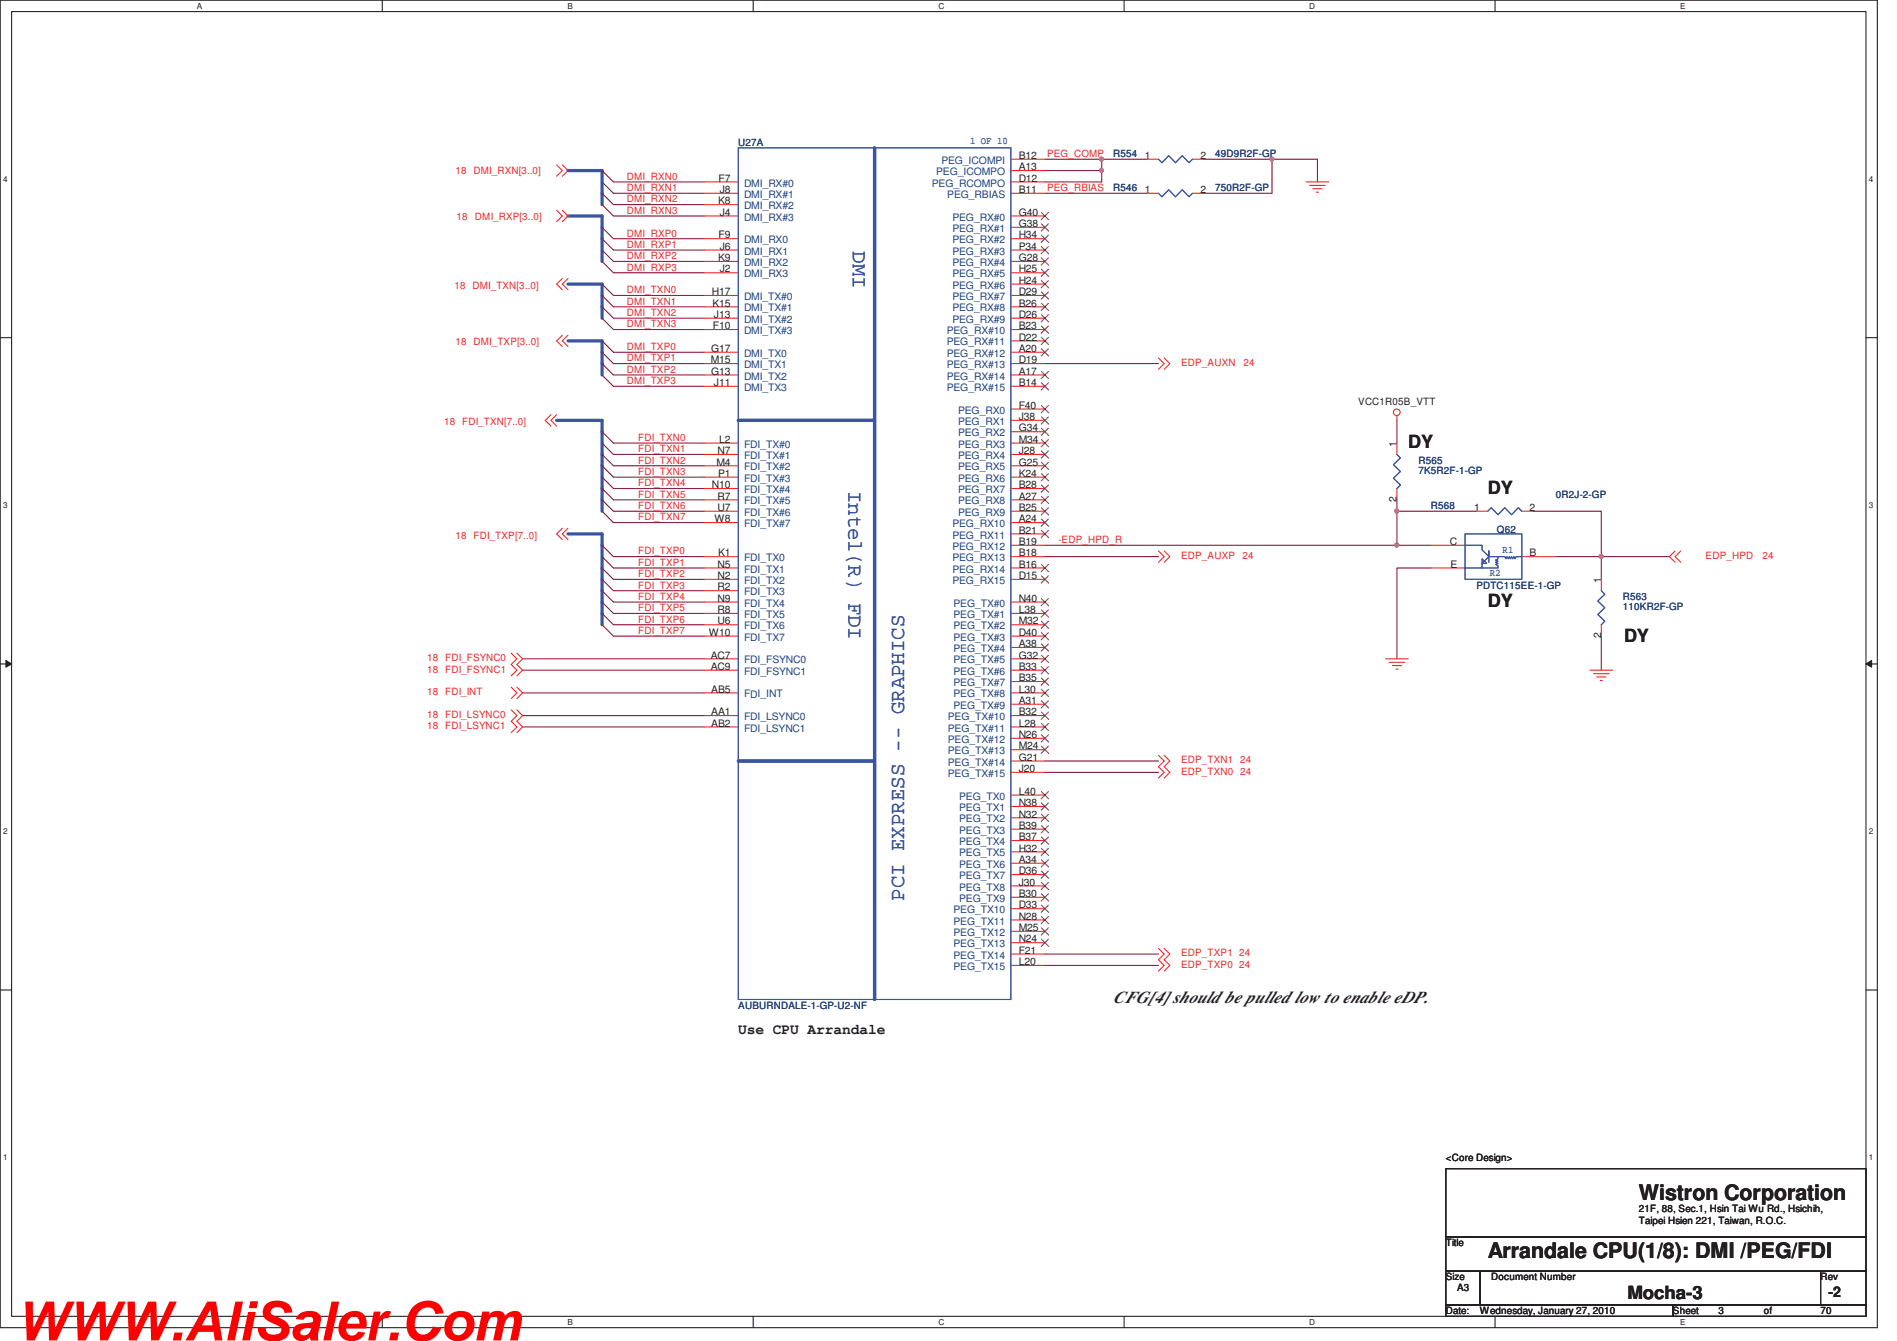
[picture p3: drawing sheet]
<svg xmlns="http://www.w3.org/2000/svg" width="297mm" height="210mm" viewBox="0 0 297 210" stroke-linecap="round" stroke-linejoin="round" font-family="sans-serif">
<path d="M0 0h294v207.9h-294zM1.8 1.8h290.4v204.3h-290.4z" fill="none" stroke="#231f20" stroke-width=".17"/>
<g fill="#fff">
<path d="M30.8 .2h.8v1.4h-.8z"/>
<path d="M30.8 206.3h.8v1.4h-.8z"/>
</g>
<path d="M59.9 0v1.8M59.9 206.1v1.8" fill="none" stroke="#231f20" stroke-width=".17"/>
<g fill="#fff">
<path d="M88.9 .2h.8v1.4h-.8z"/>
<path d="M88.9 206.3h.8v1.4h-.8z"/>
</g>
<path d="M117.9 0v1.8M117.9 206.1v1.8" fill="none" stroke="#231f20" stroke-width=".17"/>
<g fill="#fff">
<path d="M146.9 .2h.9v1.4h-.9z"/>
<path d="M146.9 206.3h.9v1.4h-.9z"/>
</g>
<path d="M176 0v1.8M176 206.1v1.8" fill="none" stroke="#231f20" stroke-width=".17"/>
<g fill="#fff">
<path d="M205 .2h.9v1.4h-.9z"/>
<path d="M205 206.3h.9v1.4h-.9z"/>
</g>
<path d="M234.1 0v1.8M234.1 206.1v1.8" fill="none" stroke="#231f20" stroke-width=".17"/>
<g fill="#fff">
<path d="M263.1 .2h.8v1.4h-.8z"/>
<path d="M263.1 206.3h.8v1.4h-.8z"/>
<path d="M.5 27.3h.7v1.4h-.7z"/>
<path d="M292.6 27.3h.7v1.4h-.7z"/>
<path d="M.5 78.4h.7v1.4h-.7z"/>
<path d="M292.6 78.4h.7v1.4h-.7z"/>
</g>
<path d="M0 52.9h1.8M292.2 52.9h1.8" fill="none" stroke="#231f20" stroke-width=".17"/>
<g fill="#fff">
<path d="M.5 129.5h.7v1.4h-.7z"/>
<path d="M292.6 129.5h.7v1.4h-.7z"/>
</g>
<path d="M0 104h1.8M292.2 104h1.8" fill="none" stroke="#231f20" stroke-width=".17"/>
<path d="M.9 103.4l.9 .6-.9 .5z" fill="#231f20"/>
<path d="M.9 103.4l.9 .6-.9 .5z" fill="none" stroke="#231f20" stroke-width=".16"/>
<path d="M292.2 104l.9-.6v1.1z" fill="#231f20"/>
<path d="M292.2 104l.9-.6v1.1z" fill="none" stroke="#231f20" stroke-width=".16"/>
<g fill="#fff">
<path d="M.5 180.5h.7v1.4h-.7z"/>
<path d="M292.6 180.5h.7v1.4h-.7z"/>
</g>
<path d="M0 155h1.8M292.2 155h1.8" fill="none" stroke="#231f20" stroke-width=".17"/>
<g fill="none" stroke="#7f1542" stroke-width=".17">
<path d="M96.1 30.3h14.2M96.1 28.5h14.2M96.1 32h14.2M96.1 33.8h14.2M96.1 37.4h14.2M96.1 39.2h14.2M163.6 24.9h8.9v3.6h-8.9M163.6 26.7h8.9M199.2 24.9v5.4h-10.7M96.1 40.9h14.2M96.1 42.7h14.2M96.1 46.3h14.2"/>
<path d="M96.1 48h14.2M96.1 49.8h14.2M96.1 51.6h14.2M96.1 55.2h14.2M96.1 56.9h14.2M96.1 58.7h14.2M96.1 60.5h14.2"/>
</g>
<path d="M88.9 26.7h5.4M94.3 30.3v1.7M88.9 44.5h5.4M88.9 53.4h5.4M94.3 48v1.8M94.3 56.9v1.8" fill="none" stroke="#3a53a4" stroke-width=".51"/>
<circle cx="172.5" cy="26.7" r=".32" fill="#b8529f"/>
<circle cx="172.5" cy="26.7" r=".32" fill="none" stroke="#b8529f" stroke-width=".17"/>
<path d="M199.2 24.9h7.1" fill="none" stroke="#7f1542" stroke-width=".17"/>
<circle cx="199.2" cy="24.9" r=".32" fill="#b8529f"/>
<circle cx="199.2" cy="24.9" r=".32" fill="none" stroke="#b8529f" stroke-width=".17"/>
<path d="M172.5 24.9h7.1" fill="none" stroke="#7f1542" stroke-width=".17"/>
<circle cx="172.5" cy="24.9" r=".32" fill="#b8529f"/>
<circle cx="172.5" cy="24.9" r=".32" fill="none" stroke="#b8529f" stroke-width=".17"/>
<g fill="none" stroke="#7f1542" stroke-width=".17">
<path d="M163.6 30.3h16M188.5 24.9h10.7M206.3 24.9v3.6M96.1 69.4h14.2M96.1 71.2h14.2M96.1 72.9h14.2M96.1 74.7h14.2M96.1 76.5h14.2M96.1 78.3h14.2M218.7 65.8v3.6M218.7 78.3v1.7M96.1 81.8h14.2"/>
<path d="M96.1 80h14.2M96.1 94.3h14.2M96.1 96.1h14.2M96.1 99.6h14.2M96.1 97.8h14.2M96.1 87.2h14.2M96.1 88.9h14.2M96.1 90.7h14.2M96.1 92.5h14.2M224.1 88.9h-5.4v14.3M243.6 87.2h7.1M81.8 103.2h28.5"/>
<path d="M81.8 104.9h28.5M81.8 108.5h28.5M81.8 112.1h28.5M81.8 113.8h28.5"/>
</g>
<path d="M87.2 65.8h7.1M94.3 78.3v1.7" fill="none" stroke="#3a53a4" stroke-width=".51"/>
<circle cx="250.7" cy="87.1" r=".32" fill="#b8529f"/>
<circle cx="250.7" cy="87.1" r=".32" fill="none" stroke="#b8529f" stroke-width=".17"/>
<path d="M163.6 87.2h17.8M218.7 85.4h5.4M250.7 99.6v5.3M261.4 87.2h-10.7v3.5" fill="none" stroke="#7f1542" stroke-width=".17"/>
<path d="M88.9 33.8h5.4v7.1M94.3 26.7v3.6M94.3 44.5v3.5M94.3 53.4v3.5M94.3 65.8v12.5M88.9 83.6h5.4v14.2" fill="none" stroke="#3a53a4" stroke-width=".51"/>
<circle cx="218.7" cy="85.4" r=".32" fill="#b8529f"/>
<circle cx="218.7" cy="85.4" r=".32" fill="none" stroke="#b8529f" stroke-width=".17"/>
<path d="M163.6 85.4h55.1M218.7 80h12.5" fill="none" stroke="#7f1542" stroke-width=".17"/>
<circle cx="218.7" cy="80" r=".32" fill="#b8529f"/>
<circle cx="218.7" cy="80" r=".32" fill="none" stroke="#b8529f" stroke-width=".17"/>
<g fill="none" stroke="#7f1542" stroke-width=".17">
<path d="M94.3 26.7l1.8 1.8M94.3 28.5l1.8 1.8M94.3 30.3l1.8 1.7M94.3 32l1.8 1.8M94.3 35.6l1.8 1.8M94.3 37.4l1.8 1.8M94.3 39.2l1.8 1.7M94.3 40.9l1.8 1.8M94.3 44.5l1.8 1.8M94.3 46.3l1.8 1.7M94.3 48l1.8 1.8M94.3 49.8l1.8 1.8"/>
<path d="M94.3 53.4l1.8 1.8M94.3 55.2l1.8 1.7M94.3 56.9l1.8 1.8M94.3 58.7l1.8 1.8M163.6 56.9h17.8M94.3 67.6l1.8 1.8M94.3 69.4l1.8 1.8M94.3 71.2l1.8 1.7M94.3 72.9l1.8 1.8M94.3 74.7l1.8 1.8M94.3 76.5l1.8 1.8M94.3 78.3l1.8 1.7"/>
<path d="M94.3 80l1.8 1.8M94.3 85.4l1.8 1.8M94.3 87.2l1.8 1.7M94.3 88.9l1.8 1.8M94.3 90.7l1.8 1.8M94.3 92.5l1.8 1.8M94.3 94.3l1.8 1.8M94.3 96.1l1.8 1.7M94.3 97.8l1.8 1.8M218.7 80v5.4M240.1 80h10.6v7.2M163.6 119.2h17.8"/>
<path d="M163.6 120.9h17.8M163.6 149.4h17.8M163.6 151.2h17.8"/>
</g>
<g fill="none" stroke="#ec2426" stroke-width=".17">
<path d="M87.2 25.8l.8 .9-.8 .9M87.2 32.9l.8 .9-.8 .9M88 25.8l.9 .9-.9 .9M88 32.9l.9 .9-.9 .9M110.3 28.5h5.3M110.3 30.3h5.3M110.3 32h5.3M110.3 33.8h5.3M110.3 37.4h5.3M110.3 39.2h5.3M158.3 28.5h5.3M158.3 30.3h5.3"/>
<path d="M158.3 33.8h5.3M158.3 37.4h5.3M158.3 39.2h5.3M158.3 24.9h5.3M158.3 26.7h5.3M158.3 35.6h5.3M179.6 30.3h1.8M179.6 24.9h1.8M186.7 30.3h1.8M186.7 24.9h1.8M204.5 28.5h3.6M205.1 29h2.4"/>
<path d="M205.6 29.5h1.4M206.1 30.1h.4M88 43.6l-.8 .9 .8 .9M88 52.5l-.8 .9 .8 .9M88.9 43.6l-.9 .9 .9 .9M88.9 52.5l-.9 .9 .9 .9M110.3 40.9h5.3M110.3 42.7h5.3M110.3 46.3h5.3M110.3 48h5.3M110.3 49.8h5.3M110.3 51.6h5.3"/>
<path d="M110.3 55.2h5.3M110.3 56.9h5.3M110.3 58.7h5.3M158.3 40.9h5.3M158.3 42.7h5.3M158.3 46.3h5.3M158.3 48h5.3M158.3 49.8h5.3M158.3 51.6h5.3M158.3 55.2h5.3M158.3 56.9h5.3M158.3 58.7h5.3"/>
<path d="M158.3 44.5h5.3M158.3 53.4h5.3M181.4 56l.9 .9-.9 .9M182.3 56l.9 .9-.9 .9M86.3 64.9l-.9 .9 .9 .9M87.2 64.9l-.9 .9 .9 .9M110.3 60.5h5.3M110.3 69.4h5.3M110.3 71.2h5.3M110.3 72.9h5.3M110.3 74.7h5.3M110.3 76.5h5.3"/>
<path d="M110.3 78.3h5.3M158.3 60.5h5.3M158.3 64h5.3M158.3 65.8h5.3M158.3 67.6h5.3M158.3 69.4h5.3M158.3 71.2h5.3M158.3 72.9h5.3M158.3 74.7h5.3M158.3 76.5h5.3M158.3 78.3h5.3M218.7 65.1v.7"/>
<path d="M218.7 69.4v1.8M218.7 76.5v1.8M88 82.7l-.8 .9 .8 .9M88.9 82.7l-.9 .9 .9 .9M110.3 88.9h5.3M110.3 87.2h5.3M110.3 80h5.3M110.3 81.8h5.3M110.3 90.7h5.3M110.3 94.3h5.3M110.3 96.1h5.3M110.3 97.8h5.3"/>
<path d="M110.3 99.6h5.3M110.3 92.5h5.3M158.3 88.9h5.3M158.3 87.2h5.3M158.3 85.4h5.3M158.3 80h5.3M158.3 81.8h5.3M158.3 83.6h5.3M158.3 90.7h5.3M158.3 94.3h5.3M158.3 96.1h5.3M158.3 97.8h5.3"/>
<path d="M158.3 99.6h5.3M181.4 86.3l.9 .9-.9 .8M182.3 86.3l.9 .9-.9 .8M224.1 88.9h5.3M224.1 85.4h5.3M231.2 80h1.8M238.3 87.2h5.3M238.3 80h1.8M250.7 90.7v1.8M250.7 97.8v1.8M262.3 86.3l-.9 .9 .9 .8M263.2 86.3l-.9 .9 .9 .8"/>
<path d="M80 102.3l.9 .9-.9 .9 .9 .8-.9 .9M80 107.6l.9 .9-.9 .9M80 111.2l.9 .9-.9 .8 .9 .9-.9 .9M80.9 102.3l.9 .9-.9 .9 .9 .8-.9 .9M80.9 107.6l.9 .9-.9 .9M80.9 111.2l.9 .9-.9 .8 .9 .9-.9 .9M110.3 103.2h5.3M110.3 104.9h5.3M110.3 108.5h5.3M110.3 112.1h5.3M110.3 113.8h5.3M158.3 103.2h5.3"/>
<path d="M158.3 104.9h5.3M158.3 101.4h5.3M158.3 106.7h5.3M158.3 108.5h5.3M158.3 110.3h5.3M158.3 112.1h5.3M158.3 113.8h5.3M158.3 115.6h5.3M158.3 117.4h5.3M158.3 119.2h5.3M181.4 118.3l.9 .9-.9 .9 .9 .8-.9 .9M182.3 118.3l.9 .9-.9 .9 .9 .8-.9 .9"/>
<path d="M217 103.2h3.5M217.5 103.7h2.5M218 104.2h1.5M218.6 104.8h.3M249 104.9h3.5M249.5 105.5h2.5M250 106h1.5M250.6 106.5h.3M158.3 120.9h5.3M158.3 124.5h5.3M158.3 126.3h5.3M158.3 128.1h5.3"/>
<path d="M158.3 129.8h5.3M158.3 131.6h5.3M158.3 133.4h5.3M158.3 135.2h5.3M158.3 136.9h5.3M158.3 138.7h5.3M158.3 140.5h5.3M158.3 142.3h5.3M158.3 144.1h5.3M158.3 145.8h5.3M158.3 147.6h5.3M158.3 149.4h5.3"/>
<path d="M158.3 151.2h5.3M181.4 148.5l.9 .9-.9 .9 .9 .9-.9 .9M182.3 148.5l.9 .9-.9 .9 .9 .9-.9 .9"/>
<circle cx="218.7" cy="64.6" r=".52"/>
</g>
<path d="M226.4 183h65.8v10.7h-65.8zM226.4 193.7h65.8v5.3h-65.8zM226.4 199h5.3v5.3h-5.3zM231.7 199h53.4v5.3h-53.4zM285.1 199h7.1v5.3h-7.1zM226.4 204.3h35.6v1.8h-35.6zM262 204.3h30.2v1.8h-30.2z" fill="none" stroke="#231f20" stroke-width=".17"/>
<path d="M115.6 23.2h42.7v133.3h-42.7zM181.4 30.3l.5 .5 1.1-1.1 1.1 1.1 1-1.1 1.1 1.1 .5-.5M181.4 24.9l.5 .6 1.1-1.1 1.1 1.1 1-1.1 1.1 1.1 .5-.6M218.7 71.2l.6 .5-1.1 1.1 1.1 1-1.1 1.1 1.1 1-.6 .6M229.4 85.4h2.7v.7l1 1.1-1 1v.7h-2.7M229.4 83.6h8.9v7.1h-8.9zM232.1 87.5l.7 .7h-.7zM233 80l.5-.5 1.1 1.1 1-1.1 1.1 1.1 1-1.1 .6 .5M234.6 87.2v.3l-.4 .2 .4 .2-.4 .1 .4 .2-.4 .2 .4 .2v.3h-2.5M238.3 87.2h-.9l-.2 .3-.1-.3-.2 .3-.2-.3-.2 .3-.2-.3-.1 .3-.2-.3-.2 .3-.2-.3h-2.5v-.9v1.7M250.7 92.5l.6 .5-1.1 1.1 1.1 1.1-1.1 1 1.1 1.1-.6 .5" fill="none" stroke="#3a53a4" stroke-width=".17"/>
<g fill="none" stroke="#7f431c" stroke-width=".16">
<path d="M163.1 33.3l1.1 1.1M163.1 35l1.1 1.2M163.1 36.8l1.1 1.2M163.1 38.6l1.1 1.1M164.2 33.3l-1.2 1.1M164.2 35l-1.2 1.2M164.2 36.8l-1.2 1.2M164.2 38.6l-1.2 1.1M163.1 40.4l1.1 1.1M163.1 42.2l1.1 1.1M163.1 43.9l1.1 1.2M163.1 45.7l1.1 1.2"/>
<path d="M163.1 47.5l1.1 1.1M163.1 49.3l1.1 1.1M163.1 51.1l1.1 1.1M163.1 52.8l1.1 1.2M163.1 54.6l1.1 1.1M163.1 58.2l1.1 1.1M163.1 59.9l1.1 1.2M164.2 40.4l-1.2 1.1M164.2 42.2l-1.2 1.1M164.2 43.9l-1.2 1.2M164.2 45.7l-1.2 1.2M164.2 47.5l-1.2 1.1"/>
<path d="M164.2 49.3l-1.2 1.1M164.2 51.1l-1.2 1.1M164.2 52.8l-1.2 1.2M164.2 54.6l-1.2 1.1M164.2 58.2l-1.2 1.1M164.2 59.9l-1.2 1.2M163.1 63.5l1.1 1.1M163.1 65.3l1.1 1.1M163.1 67.1l1.1 1.1M163.1 68.8l1.1 1.2M163.1 70.6l1.1 1.2M163.1 72.4l1.1 1.1"/>
<path d="M163.1 74.2l1.1 1.1M163.1 75.9l1.1 1.2M163.1 77.7l1.1 1.2M163.1 79.5l1.1 1.1M164.2 63.5l-1.2 1.1M164.2 65.3l-1.2 1.1M164.2 67.1l-1.2 1.1M164.2 68.8l-1.2 1.2M164.2 70.6l-1.2 1.2M164.2 72.4l-1.2 1.1M164.2 74.2l-1.2 1.1M164.2 75.9l-1.2 1.2"/>
<path d="M164.2 77.7l-1.2 1.2M164.2 79.5l-1.2 1.1M163.1 81.3l1.1 1.1M163.1 83.1l1.1 1.1M163.1 88.4l1.1 1.1M163.1 90.2l1.1 1.1M163.1 93.7l1.1 1.2M163.1 95.5l1.1 1.1M163.1 97.3l1.1 1.1M163.1 99.1l1.1 1.1M164.2 81.3l-1.2 1.1M164.2 83.1l-1.2 1.1"/>
<path d="M164.2 88.4l-1.2 1.1M164.2 90.2l-1.2 1.1M164.2 93.7l-1.2 1.2M164.2 95.5l-1.2 1.1M164.2 97.3l-1.2 1.1M164.2 99.1l-1.2 1.1M163.1 100.8l1.1 1.2M163.1 102.6l1.1 1.2M163.1 104.4l1.1 1.1M163.1 106.2l1.1 1.1M163.1 107.9l1.1 1.2M163.1 109.7l1.1 1.2"/>
<path d="M163.1 111.5l1.1 1.1M163.1 113.3l1.1 1.1M163.1 115.1l1.1 1.1M163.1 116.8l1.1 1.2M164.2 100.8l-1.2 1.2M164.2 102.6l-1.2 1.2M164.2 104.4l-1.2 1.1M164.2 106.2l-1.2 1.1M164.2 107.9l-1.2 1.2M164.2 109.7l-1.2 1.2M164.2 111.5l-1.2 1.1M164.2 113.3l-1.2 1.1"/>
<path d="M164.2 115.1l-1.2 1.1M164.2 116.8l-1.2 1.2M163.1 123.9l1.1 1.2M163.1 125.7l1.1 1.2M163.1 127.5l1.1 1.1M163.1 129.3l1.1 1.1M163.1 131.1l1.1 1.1M163.1 132.8l1.1 1.2M163.1 134.6l1.1 1.2M163.1 136.4l1.1 1.1M163.1 138.2l1.1 1.1M163.1 140l1.1 1.1"/>
<path d="M164.2 123.9l-1.2 1.2M164.2 125.7l-1.2 1.2M164.2 127.5l-1.2 1.1M164.2 129.3l-1.2 1.1M164.2 131.1l-1.2 1.1M164.2 132.8l-1.2 1.2M164.2 134.6l-1.2 1.2M164.2 136.4l-1.2 1.1M164.2 138.2l-1.2 1.1M164.2 140l-1.2 1.1M163.1 141.7l1.1 1.2M163.1 143.5l1.1 1.1"/>
<path d="M163.1 145.3l1.1 1.1M163.1 147.1l1.1 1.1M164.2 141.7l-1.2 1.2M164.2 143.5l-1.2 1.1M164.2 145.3l-1.2 1.1M164.2 147.1l-1.2 1.1"/>
</g>
<path d="M136.9 23.2v133.3M115.6 65.8h21.3M115.6 119.2h21.3" fill="none" stroke="#3a53a4" stroke-width=".51"/>
<circle cx="172.5" cy="26.7" r=".32" fill="#b8529f"/>
<circle cx="172.5" cy="26.7" r=".32" fill="none" stroke="#b8529f" stroke-width=".17"/>
<circle cx="199.2" cy="24.9" r=".32" fill="#b8529f"/>
<circle cx="199.2" cy="24.9" r=".32" fill="none" stroke="#b8529f" stroke-width=".17"/>
<circle cx="172.5" cy="24.9" r=".32" fill="#b8529f"/>
<circle cx="172.5" cy="24.9" r=".32" fill="none" stroke="#b8529f" stroke-width=".17"/>
<circle cx="250.7" cy="87.1" r=".32" fill="#b8529f"/>
<circle cx="250.7" cy="87.1" r=".32" fill="none" stroke="#b8529f" stroke-width=".17"/>
<circle cx="218.7" cy="85.4" r=".32" fill="#b8529f"/>
<circle cx="218.7" cy="85.4" r=".32" fill="none" stroke="#b8529f" stroke-width=".17"/>
<circle cx="218.7" cy="80" r=".32" fill="#b8529f"/>
<circle cx="218.7" cy="80" r=".32" fill="none" stroke="#b8529f" stroke-width=".17"/>
<text font-size="8.5" fill="#f00" x="2.5" y="209.9">WWW.AliSaler.Com</text>
<g font-size="3.3" fill="#3a53a4">
<text x="133.6" y="39.3" transform="rotate(90 133.6 39.3)">DMI</text>
<text x="132.9" y="76.8" transform="rotate(90 132.9 76.8)">Intel(R) FDI</text>
<text x="141.6" y="141.1" transform="rotate(-90 141.6 141.1)">PCI EXPRESS -- GRAPHICS</text>
</g>
<g font-size="3.3" fill="#231f20">
<text x="256.6" y="187.9">Wistron Corporation</text>
<text x="233" y="197">Arrandale CPU(1/8): DMI /PEG/FDI</text>
</g>
<g font-size="2.8" fill="#231f20">
<text x="220.5" y="70.2">DY</text>
<text x="233" y="77.3">DY</text>
<text x="233" y="95.1">DY</text>
<text x="254.3" y="100.5">DY</text>
<text x="174.3" y="157.1">CFG[4] should be pulled low to enable eDP.</text>
<text x="254.8" y="203.4">Mocha-3</text>
</g>
<g font-size="2.3" fill="#231f20">
<text x="115.6" y="161.9">Use CPU Arrandale</text>
<text x="286.3" y="203.1">-2</text>
</g>
<g font-size="1.6" fill="#2d2d72">
<text x="115.6" y="22.8">U27A</text>
<text x="174.3" y="29.9">R546</text>
<text x="174.3" y="24.6">R554</text>
<text x="190.3" y="29.9">750R2F-GP</text>
<text x="190.3" y="24.6">49D9R2F-GP</text>
<text x="222.1" y="72.6">R565</text>
<text x="222.1" y="74.2">7K5R2F-1-GP</text>
<text x="243.6" y="77.9">0R2J-2-GP</text>
<text x="224.1" y="79.7">R568</text>
<text x="234.4" y="83.4">Q62</text>
<text x="231.2" y="92.2">PDTC115EE-1-GP</text>
<text x="254.1" y="93.9">R563</text>
<text x="254.1" y="95.5">110KR2F-GP</text>
<text x="115.6" y="157.9">AUBURNDALE-1-GP-U2-NF</text>
</g>
<g font-size="1.6" fill="#3a53a4">
<text x="151.9" y="22.6">1 OF 10</text>
<text x="235.3" y="86.6">R1</text>
<text x="233.3" y="90.2">R2</text>
</g>
<g font-size="1.6" fill="#ec2426">
<text x="71.3" y="27.3">18 DMI_RXN[3..0]</text>
<text x="98.2" y="28.1">DMI_RXN0</text>
<text x="98.2" y="29.9">DMI_RXN1</text>
<text x="164" y="24.6">PEG_COMP</text>
<text x="164" y="29.9">PEG_RBIAS</text>
<text x="71.5" y="34.4">18</text>
<text x="74.4" y="34.4">DMI_RXP[3..0]</text>
<text x="98.2" y="31.7">DMI_RXN2</text>
<text x="98.2" y="33.5">DMI_RXN3</text>
<text x="98.2" y="37">DMI_RXP0</text>
<text x="98.2" y="38.8">DMI_RXP1</text>
<text x="98.2" y="40.6">DMI_RXP2</text>
<text x="71.2" y="45.2">18 DMI_TXN[3..0]</text>
<text x="98.2" y="42.4">DMI_RXP3</text>
<text x="98.2" y="45.9">DMI_TXN0</text>
<text x="98.2" y="47.7">DMI_TXN1</text>
<text x="98.2" y="49.5">DMI_TXN2</text>
<text x="98.2" y="51.3">DMI_TXN3</text>
<text x="71.3" y="54.1">18 DMI_TXP[3..0]</text>
<text x="98.2" y="54.8">DMI_TXP0</text>
<text x="98.2" y="56.6">DMI_TXP1</text>
<text x="98.2" y="58.4">DMI_TXP2</text>
<text x="185" y="57.3">EDP_AUXN</text>
<text x="194.7" y="57.3">24</text>
<text x="98.2" y="60.2">DMI_TXP3</text>
<text x="69.6" y="66.5">18 FDI_TXN[7..0]</text>
<text x="99.9" y="69">FDI_TXN0</text>
<text x="99.9" y="70.8">FDI_TXN1</text>
<text x="99.9" y="72.6">FDI_TXN2</text>
<text x="99.9" y="74.4">FDI_TXN3</text>
<text x="99.9" y="76.2">FDI_TXN4</text>
<text x="99.9" y="77.9">FDI_TXN5</text>
<text x="99.9" y="81.5">FDI_TXN7</text>
<text x="99.9" y="79.7">FDI_TXN6</text>
<text x="71.3" y="84.3">18 FDI_TXP[7..0]</text>
<text x="99.9" y="86.8">FDI_TXP0</text>
<text x="99.9" y="88.6">FDI_TXP1</text>
<text x="165.7" y="85">-EDP_HPD_R</text>
<text x="185" y="87.5">EDP_AUXP</text>
<text x="194.6" y="87.5">24</text>
<text x="267.1" y="87.5">EDP_HPD</text>
<text x="276" y="87.5">24</text>
<text x="99.9" y="93.9">FDI_TXP4</text>
<text x="99.9" y="95.7">FDI_TXP5</text>
<text x="99.9" y="90.4">FDI_TXP2</text>
<text x="99.9" y="92.2">FDI_TXP3</text>
<text x="99.9" y="99.3">FDI_TXP7</text>
<text x="99.9" y="97.5">FDI_TXP6</text>
<text x="66.9" y="103.5">18 FDI_FSYNC0</text>
<text x="66.9" y="105.3">18 FDI_FSYNC1</text>
<text x="66.9" y="108.9">18 FDI_INT</text>
<text x="66.9" y="112.4">18 FDI_LSYNC0</text>
<text x="66.9" y="114.2">18 FDI_LSYNC1</text>
<text x="185" y="119.5">EDP_TXN1</text>
<text x="194.2" y="119.5">24</text>
<text x="185" y="121.3">EDP_TXN0</text>
<text x="194.2" y="121.3">24</text>
<text x="185" y="149.8">EDP_TXP1</text>
<text x="194" y="149.8">24</text>
<text x="185" y="151.5">EDP_TXP0</text>
<text x="194" y="151.5">24</text>
</g>
<g font-size="1.6" fill="#231f20">
<text x="112.5" y="28.4">F7</text>
<text x="159.5" y="24.9">B12</text>
<text x="159.5" y="28.4">D12</text>
<text x="159.5" y="26.7">A13</text>
<text x="179.3" y="24.9">1</text>
<text x="188" y="24.9">2</text>
<text x="112.4" y="32">K8</text>
<text x="112.7" y="30.2">J8</text>
<text x="112.7" y="33.8">J4</text>
<text x="159.5" y="33.8">G40</text>
<text x="159.5" y="35.6">G38</text>
<text x="159.5" y="30.2">B11</text>
<text x="179.3" y="30.2">1</text>
<text x="188" y="30.2">2</text>
<text x="112.4" y="40.9">K9</text>
<text x="112.5" y="37.3">F9</text>
<text x="112.7" y="39.1">J6</text>
<text x="159.5" y="37.3">H34</text>
<text x="159.5" y="39.1">P34</text>
<text x="159.5" y="40.9">G28</text>
<text x="111.5" y="46.2">H17</text>
<text x="112.7" y="42.7">J2</text>
<text x="159.5" y="42.7">H25</text>
<text x="159.5" y="44.4">H24</text>
<text x="159.5" y="46.2">D29</text>
<text x="111.5" y="48">K15</text>
<text x="111.6" y="51.6">F10</text>
<text x="111.8" y="49.8">J13</text>
<text x="159.5" y="48">B26</text>
<text x="159.5" y="49.8">D26</text>
<text x="159.5" y="51.6">B23</text>
<text x="159.5" y="53.3">D22</text>
<text x="111.3" y="56.9">M15</text>
<text x="111.3" y="55.1">G17</text>
<text x="111.3" y="58.7">G13</text>
<text x="159.5" y="55.1">A20</text>
<text x="159.5" y="56.9">D19</text>
<text x="159.5" y="58.7">A17</text>
<text x="111.8" y="60.4">J11</text>
<text x="159.5" y="64">F40</text>
<text x="159.5" y="65.8">J38</text>
<text x="159.5" y="60.4">B14</text>
<text x="212.7" y="63.4">VCC1R05B_VTT</text>
<text x="112.3" y="71.1">N7</text>
<text x="112.6" y="69.3">L2</text>
<text x="159.5" y="67.6">G34</text>
<text x="159.5" y="69.3">M34</text>
<text x="159.5" y="71.1">J28</text>
<text x="218.7" y="69.9" transform="rotate(-90 218.7 69.9)">1</text>
<text x="111.5" y="76.5">N10</text>
<text x="112.2" y="72.9">M4</text>
<text x="112.4" y="74.7">P1</text>
<text x="159.5" y="72.9">G25</text>
<text x="159.5" y="74.7">K24</text>
<text x="159.5" y="76.5">B28</text>
<text x="111.9" y="81.8">W8</text>
<text x="112.3" y="78.2">R7</text>
<text x="112.3" y="80">U7</text>
<text x="159.5" y="78.2">A27</text>
<text x="159.5" y="80">B25</text>
<text x="159.5" y="81.8">A24</text>
<text x="159.5" y="83.6">B21</text>
<text x="218.7" y="78.6" transform="rotate(-90 218.7 78.6)">2</text>
<text x="230.8" y="80">1</text>
<text x="239.5" y="80">2</text>
<text x="112.3" y="88.9">N5</text>
<text x="112.4" y="87.1">K1</text>
<text x="159.5" y="85.3">B19</text>
<text x="159.5" y="87.1">B18</text>
<text x="159.5" y="88.9">B16</text>
<text x="227" y="85.3">C</text>
<text x="227.1" y="88.9">E</text>
<text x="239.5" y="87.1">B</text>
<text x="112.3" y="90.7">N2</text>
<text x="112.3" y="92.5">R2</text>
<text x="112.3" y="94.2">N9</text>
<text x="159.5" y="90.7">D15</text>
<text x="159.5" y="94.2">N40</text>
<text x="250.7" y="91.3" transform="rotate(-90 250.7 91.3)">1</text>
<text x="111" y="99.6">W10</text>
<text x="112.3" y="96">R8</text>
<text x="112.3" y="97.8">U6</text>
<text x="159.5" y="96">L38</text>
<text x="159.5" y="97.8">M32</text>
<text x="159.5" y="99.6">D40</text>
<text x="159.5" y="101.3">A38</text>
<text x="250.7" y="99.9" transform="rotate(-90 250.7 99.9)">2</text>
<text x="111.3" y="103.1">AC7</text>
<text x="111.3" y="104.9">AC9</text>
<text x="159.5" y="103.1">G32</text>
<text x="159.5" y="104.9">B33</text>
<text x="159.5" y="106.7">B35</text>
<text x="111.4" y="108.5">AB5</text>
<text x="111.4" y="112">AA1</text>
<text x="111.4" y="113.8">AB2</text>
<text x="159.5" y="112">B32</text>
<text x="159.5" y="113.8">L28</text>
<text x="159.5" y="108.5">L30</text>
<text x="159.5" y="110.2">A31</text>
<text x="159.5" y="115.6">N26</text>
<text x="159.5" y="117.3">M24</text>
<text x="159.5" y="119.1">G21</text>
<text x="159.5" y="120.9">J20</text>
<text x="159.5" y="124.5">L40</text>
<text x="159.5" y="126.2">N38</text>
<text x="159.5" y="128">N32</text>
<text x="159.5" y="129.8">B39</text>
<text x="159.5" y="131.6">B37</text>
<text x="159.5" y="133.3">H32</text>
<text x="159.5" y="135.1">A34</text>
<text x="159.5" y="136.9">D36</text>
<text x="159.5" y="138.7">J30</text>
<text x="159.5" y="140.5">B30</text>
<text x="159.5" y="142.2">D33</text>
<text x="159.5" y="144">N28</text>
<text x="159.5" y="145.8">M25</text>
<text x="159.5" y="147.6">N24</text>
<text x="159.5" y="149.3">F21</text>
<text x="159.5" y="151.1">L20</text>
<text x="226.4" y="181.8">&lt;Core Design&gt;</text>
<text x="256.6" y="189.8">21F, 88, Sec.1, Hsin Tai Wu Rd., Hsichih,</text>
<text x="256.6" y="191.6">Taipei Hsien 221, Taiwan, R.O.C.</text>
<text x="226.4" y="195.1">Title</text>
<text x="226.4" y="200.4">Size</text>
<text x="228.2" y="202.2">A3</text>
<text x="233.5" y="200.4">Document Number</text>
<text x="285.1" y="200.4">Rev</text>
<text x="226.4" y="205.8">Date:</text>
<text x="231.7" y="205.8">Wednesday, January 27, 2010</text>
<text x="262" y="205.8">Sheet</text>
<text x="269.1" y="205.8">3</text>
<text x="276.2" y="205.8">of</text>
<text x="285.1" y="205.8">70</text>
</g>
<g font-size="1.6" fill="#1d437e">
<text x="116.5" y="29.2">DMI_RX#0</text>
<text x="145.9" y="29.2">PEG_RCOMPO</text>
<text x="146.6" y="27.4">PEG_ICOMPO</text>
<text x="147.4" y="25.7">PEG_ICOMPI</text>
<text x="116.5" y="31">DMI_RX#1</text>
<text x="116.5" y="32.8">DMI_RX#2</text>
<text x="116.5" y="34.5">DMI_RX#3</text>
<text x="148.3" y="31">PEG_RBIAS</text>
<text x="149.1" y="34.5">PEG_RX#0</text>
<text x="116.5" y="38.1">DMI_RX0</text>
<text x="116.5" y="39.9">DMI_RX1</text>
<text x="116.5" y="41.7">DMI_RX2</text>
<text x="149.1" y="36.3">PEG_RX#1</text>
<text x="149.1" y="38.1">PEG_RX#2</text>
<text x="149.1" y="39.9">PEG_RX#3</text>
<text x="149.1" y="41.7">PEG_RX#4</text>
<text x="116.5" y="43.4">DMI_RX3</text>
<text x="116.5" y="47">DMI_TX#0</text>
<text x="149.1" y="43.4">PEG_RX#5</text>
<text x="149.1" y="45.2">PEG_RX#6</text>
<text x="149.1" y="47">PEG_RX#7</text>
<text x="116.5" y="48.8">DMI_TX#1</text>
<text x="116.5" y="50.5">DMI_TX#2</text>
<text x="116.5" y="52.3">DMI_TX#3</text>
<text x="148.2" y="52.3">PEG_RX#10</text>
<text x="149.1" y="48.8">PEG_RX#8</text>
<text x="149.1" y="50.5">PEG_RX#9</text>
<text x="116.5" y="55.9">DMI_TX0</text>
<text x="116.5" y="57.7">DMI_TX1</text>
<text x="116.5" y="59.4">DMI_TX2</text>
<text x="148.2" y="54.1">PEG_RX#11</text>
<text x="148.2" y="55.9">PEG_RX#12</text>
<text x="148.2" y="57.7">PEG_RX#13</text>
<text x="148.2" y="59.4">PEG_RX#14</text>
<text x="116.5" y="61.2">DMI_TX3</text>
<text x="148.2" y="61.2">PEG_RX#15</text>
<text x="150" y="64.8">PEG_RX0</text>
<text x="116.5" y="70.1">FDI_TX#0</text>
<text x="116.5" y="71.9">FDI_TX#1</text>
<text x="150" y="66.5">PEG_RX1</text>
<text x="150" y="68.3">PEG_RX2</text>
<text x="150" y="70.1">PEG_RX3</text>
<text x="150" y="71.9">PEG_RX4</text>
<text x="116.5" y="73.7">FDI_TX#2</text>
<text x="116.5" y="75.4">FDI_TX#3</text>
<text x="116.5" y="77.2">FDI_TX#4</text>
<text x="150" y="73.7">PEG_RX5</text>
<text x="150" y="75.4">PEG_RX6</text>
<text x="150" y="77.2">PEG_RX7</text>
<text x="116.5" y="79">FDI_TX#5</text>
<text x="116.5" y="80.8">FDI_TX#6</text>
<text x="116.5" y="82.5">FDI_TX#7</text>
<text x="149.1" y="82.5">PEG_RX10</text>
<text x="150" y="79">PEG_RX8</text>
<text x="150" y="80.8">PEG_RX9</text>
<text x="116.5" y="87.9">FDI_TX0</text>
<text x="116.5" y="89.7">FDI_TX1</text>
<text x="149.1" y="84.3">PEG_RX11</text>
<text x="149.1" y="86.1">PEG_RX12</text>
<text x="149.1" y="87.9">PEG_RX13</text>
<text x="149.1" y="89.7">PEG_RX14</text>
<text x="116.5" y="91.4">FDI_TX2</text>
<text x="116.5" y="93.2">FDI_TX3</text>
<text x="116.5" y="95">FDI_TX4</text>
<text x="149.1" y="91.4">PEG_RX15</text>
<text x="149.3" y="95">PEG_TX#0</text>
<text x="116.5" y="96.8">FDI_TX5</text>
<text x="116.5" y="98.5">FDI_TX6</text>
<text x="116.5" y="100.3">FDI_TX7</text>
<text x="149.3" y="96.8">PEG_TX#1</text>
<text x="149.3" y="98.5">PEG_TX#2</text>
<text x="149.3" y="100.3">PEG_TX#3</text>
<text x="116.5" y="103.9">FDI_FSYNC0</text>
<text x="116.5" y="105.7">FDI_FSYNC1</text>
<text x="149.3" y="102.1">PEG_TX#4</text>
<text x="149.3" y="103.9">PEG_TX#5</text>
<text x="149.3" y="105.7">PEG_TX#6</text>
<text x="149.3" y="107.4">PEG_TX#7</text>
<text x="116.5" y="109.2">FDI_INT</text>
<text x="116.5" y="112.8">FDI_LSYNC0</text>
<text x="148.4" y="112.8">PEG_TX#10</text>
<text x="149.3" y="109.2">PEG_TX#8</text>
<text x="149.3" y="111">PEG_TX#9</text>
<text x="116.5" y="114.6">FDI_LSYNC1</text>
<text x="148.4" y="114.6">PEG_TX#11</text>
<text x="148.4" y="116.3">PEG_TX#12</text>
<text x="148.4" y="118.1">PEG_TX#13</text>
<text x="148.4" y="119.9">PEG_TX#14</text>
<text x="148.4" y="121.7">PEG_TX#15</text>
<text x="150.2" y="125.2">PEG_TX0</text>
<text x="150.2" y="127">PEG_TX1</text>
<text x="150.2" y="128.8">PEG_TX2</text>
<text x="150.2" y="130.6">PEG_TX3</text>
<text x="150.2" y="132.3">PEG_TX4</text>
<text x="150.2" y="134.1">PEG_TX5</text>
<text x="150.2" y="135.9">PEG_TX6</text>
<text x="150.2" y="137.7">PEG_TX7</text>
<text x="149.3" y="143">PEG_TX10</text>
<text x="150.2" y="139.4">PEG_TX8</text>
<text x="150.2" y="141.2">PEG_TX9</text>
<text x="149.3" y="144.8">PEG_TX11</text>
<text x="149.3" y="146.6">PEG_TX12</text>
<text x="149.3" y="148.3">PEG_TX13</text>
<text x="149.3" y="150.1">PEG_TX14</text>
<text x="149.3" y="151.9">PEG_TX15</text>
</g>
<g font-size="1.3" fill="#231f20">
<text x="30.8" y="1.4">A</text>
<text x="88.9" y="1.4">B</text>
<text x="146.9" y="1.4">C</text>
<text x="205" y="1.4">D</text>
<text x="263.1" y="1.4">E</text>
<text x=".5" y="28.5">4</text>
<text x="292.6" y="28.5">4</text>
<text x=".5" y="79.5">3</text>
<text x="292.6" y="79.5">3</text>
<text x=".5" y="130.6">2</text>
<text x="292.6" y="130.6">2</text>
<text x=".5" y="181.7">1</text>
<text x="292.6" y="181.7">1</text>
<text x="30.8" y="207.4">A</text>
<text x="88.9" y="207.4">B</text>
<text x="146.9" y="207.4">C</text>
<text x="205" y="207.4">D</text>
<text x="263.1" y="207.4">E</text>
</g>
</svg>
